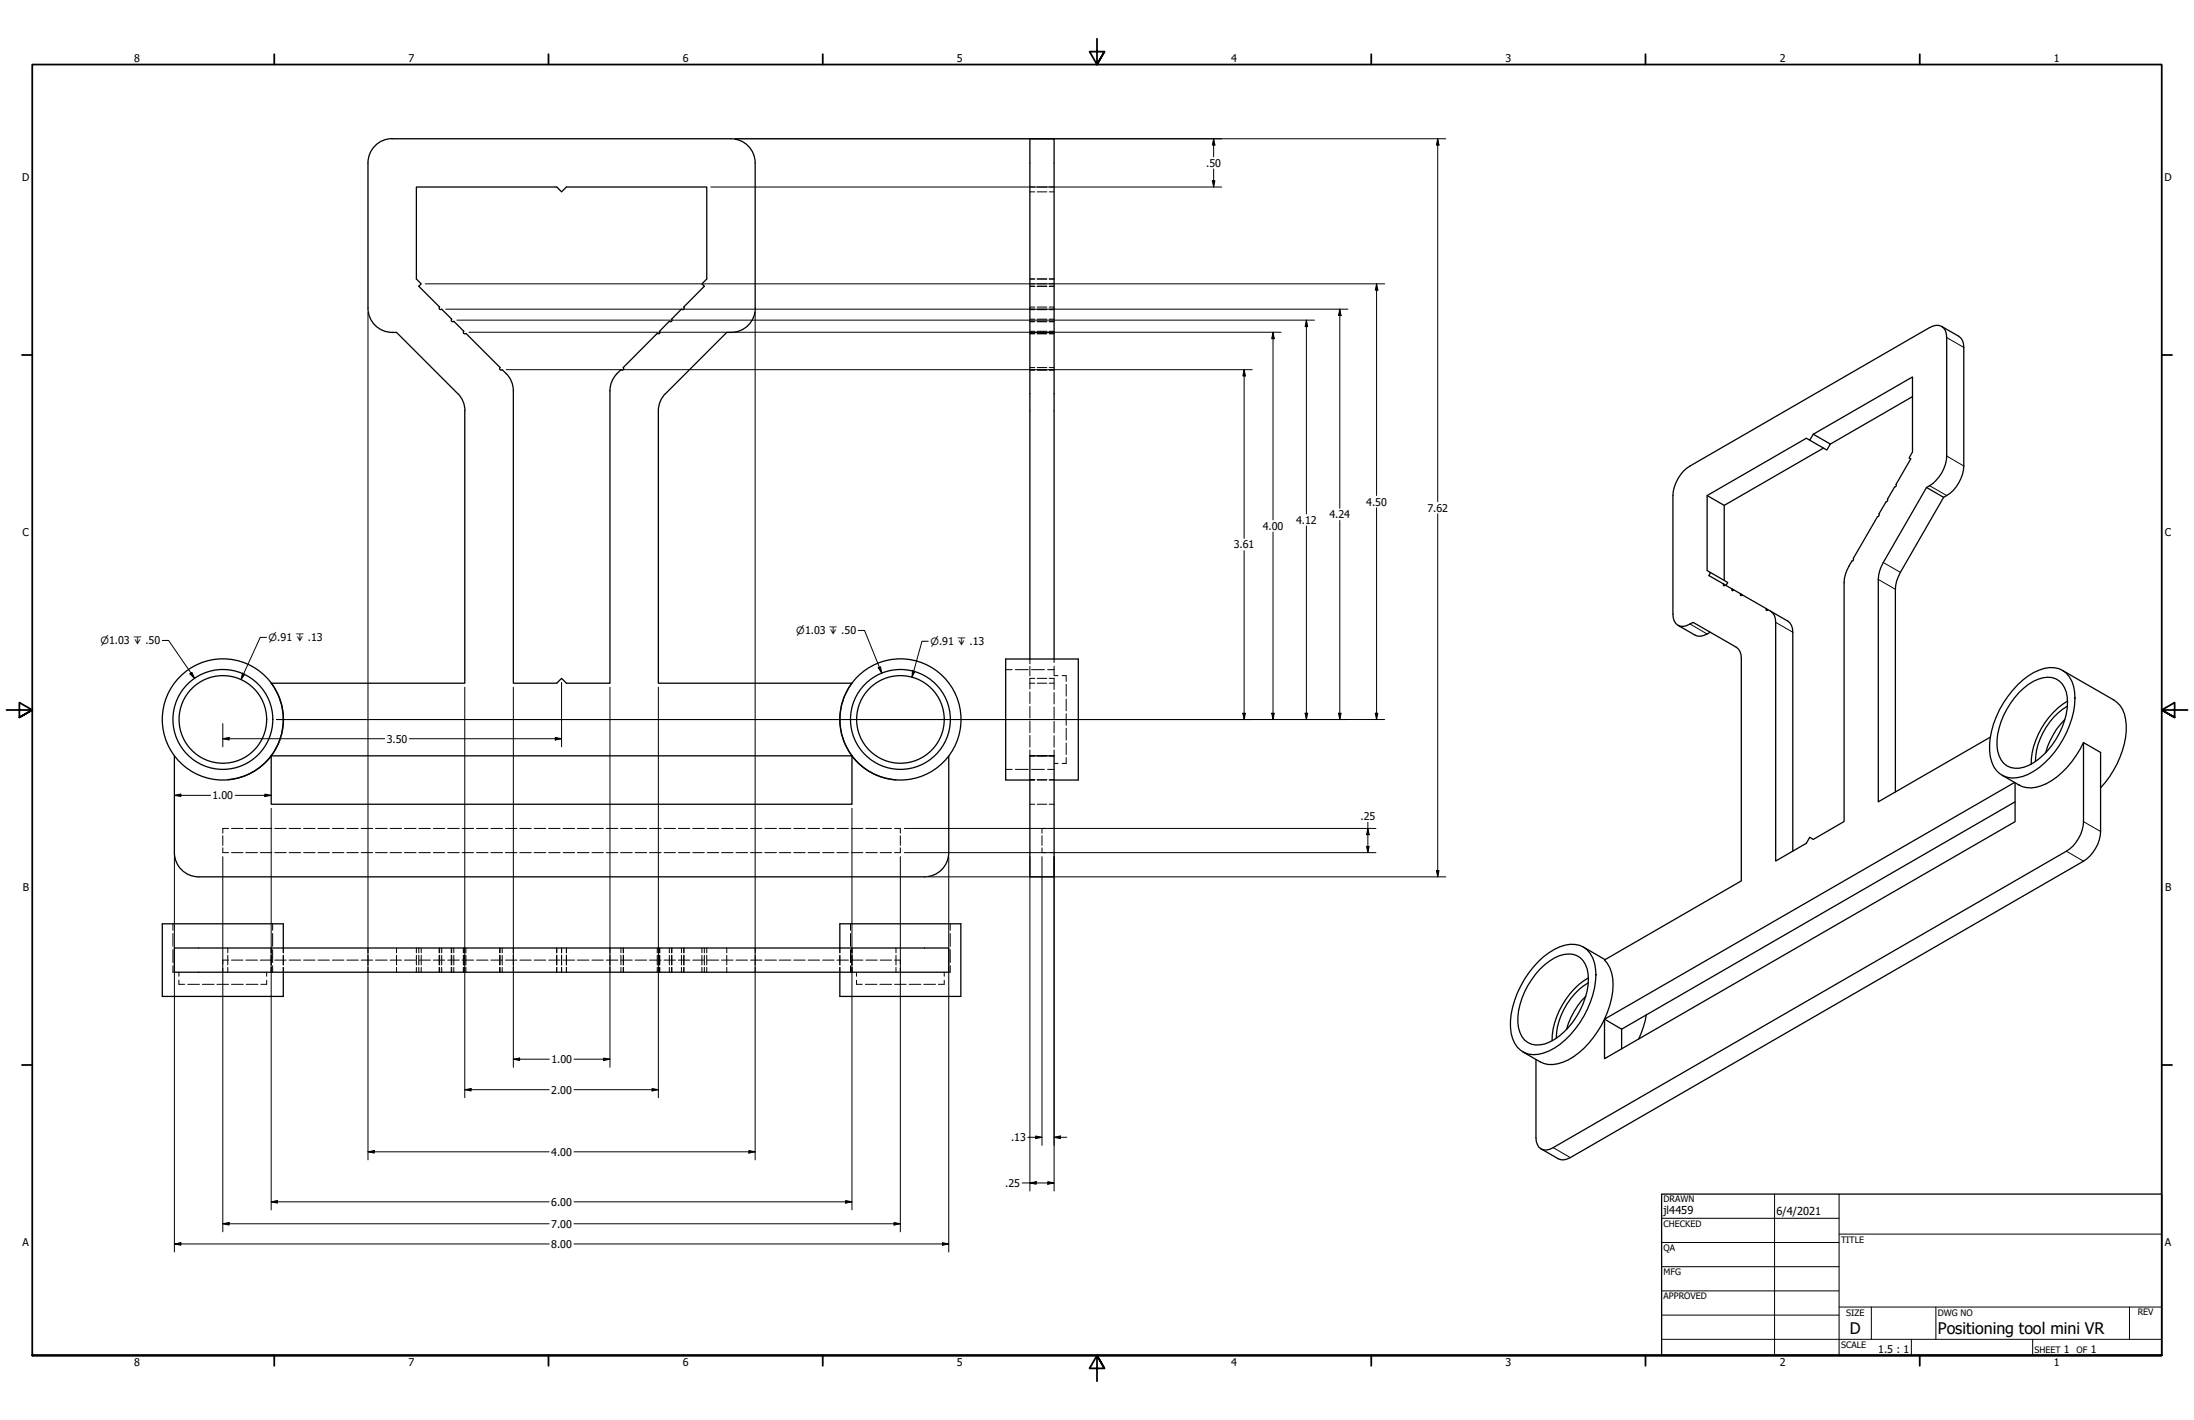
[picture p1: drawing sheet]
<svg xmlns="http://www.w3.org/2000/svg" width="864mm" height="559mm" viewBox="0 0 864 559" stroke-linecap="round" stroke-linejoin="round" font-family="sans-serif">
<!-- layer: Hidden (ANSI) -->
<g fill="none" stroke="#000" stroke-width=".39">
<path d="M405.4 73.6h1.9M405.4 75.5h1.9M408.2 73.6h3.9M408.2 75.5h3.9M413 73.6h1.9M413 75.5h1.9M405.4 112.6h1.9M405.4 109.8h1.9M405.4 111.7h1.9M408.2 112.6h3.9M408.2 109.8h3.9M408.2 111.7h3.9"/>
<path d="M413 112.6h1.9M413 109.8h1.9M413 111.7h1.9M405.4 131.2h1.9M405.4 130.4h1.9M405.4 131.4h1.9M405.4 126.4h1.9M405.4 125.6h1.9M405.4 126.6h1.9M405.4 121.7h1.9M405.4 120.8h1.9M405.4 121.9h1.9"/>
<path d="M408.2 131.2h3.9M408.2 130.4h3.9M408.2 131.4h3.9M408.2 126.4h3.9M408.2 125.6h3.9M408.2 126.6h3.9M408.2 121.7h3.9M408.2 120.8h3.9M408.2 121.9h3.9M413 131.2h1.9M413 130.4h1.9M413 131.4h1.9"/>
<path d="M413 126.4h1.9M413 125.6h1.9M413 126.6h1.9M413 121.7h1.9M413 120.8h1.9M413 121.9h1.9M405.4 144.7h1.9M405.4 145.5h1.9M405.4 145.7h1.9M408.2 144.7h3.9M408.2 145.5h3.9M408.2 145.7h3.9"/>
<path d="M413 144.7h1.9M413 145.5h1.9M413 145.7h1.9M405.4 259.3v1.9M414.9 259.3v1.4M395.9 263.5h2.5M399.7 263.5h5M405.4 262.2v3.8M405.4 272.3v4.6M405.4 278v4.6M405.4 268.9h1.9M406 263.5h5.1"/>
<path d="M407.3 267h-1.9v4.1M408.2 268.9h3.9M408.2 267h3.9M412.4 263.5h2.5M413 268.9h1.9M413 267h1.9M414.9 262.1v3.6M414.9 266.9v4.5M414.9 272.5v4.6M414.9 278.2v4.6M414.9 265.9h1.6M418.1 265.9h1.6v2.3"/>
<path d="M419.7 269.3v4.6M419.7 275.1v4.6M405.4 283.7v4.6M405.4 289.4v4.6M405.4 295.1v2.3h1.9M408.2 297.4h3.9M414.9 283.8v4.6M414.9 289.5v4.6M414.9 295.1v2.3h-1.9M419.7 280.9v4.5M419.7 286.6v4.6M419.7 292.4v4.5"/>
<path d="M419.7 298.1v2.3h-1.6M395.9 302.8h2.5M399.7 302.8h5M405.4 316.5h1.9M406 302.8h5.1M407.3 306.9h-1.9h1.9M408.2 316.5h3.9M408.2 306.9h3.9M412.4 302.8h2.5M413 316.5h1.9M413 306.9h1.9M414.9 300.4h1.6"/>
<path d="M87.7 328.9v3.8M87.7 333.6v1.9h2.3M90 326h-2.3v1.9M91.1 326h4.5M91.1 335.5h4.5M96.8 326h4.5M96.8 335.5h4.5M102.4 326h4.6M102.4 335.5h4.6M108.1 326h4.5M108.1 335.5h4.5M113.8 326h4.6"/>
<path d="M113.8 335.5h4.6M119.5 326h4.5M119.5 335.5h4.5M125.2 326h4.5M125.2 335.5h4.5M130.8 326h4.6M130.8 335.5h4.6M136.5 326h4.5M136.5 335.5h4.5M142.2 326h4.5M142.2 335.5h4.5M147.8 326h4.6"/>
<path d="M147.8 335.5h4.6M153.5 326h4.6M153.5 335.5h4.6M159.2 326h4.6M159.2 335.5h4.6M164.8 326h4.6M164.8 335.5h4.6M170.6 326h4.5M170.6 335.5h4.5M176.2 326h4.6M176.2 335.5h4.6M181.9 326h4.5"/>
<path d="M181.9 335.5h4.5M187.6 326h4.5M187.6 335.5h4.5M193.2 326h4.6M193.2 335.5h4.6M198.9 326h4.6M198.9 335.5h4.6M204.6 326h4.5M204.6 335.5h4.5M210.2 326h4.6M210.2 335.5h4.6M216 326h4.5"/>
<path d="M216 335.5h4.5M221.6 326h4.6M221.6 335.5h4.6M227.3 326h4.5M227.3 335.5h4.5M233 326h4.5M233 335.5h4.5M238.6 326h4.6M238.6 335.5h4.6M244.3 326h4.6M244.3 335.5h4.6M250 326h4.5"/>
<path d="M250 335.5h4.5M255.7 326h4.5M255.7 335.5h4.5M261.4 326h4.5M261.4 335.5h4.5M267 326h4.5M267 335.5h4.5M272.7 326h4.5M272.7 335.5h4.5M278.4 326h4.5M278.4 335.5h4.5M284 326h4.5"/>
<path d="M284 335.5h4.5M289.7 326h4.6M289.7 335.5h4.6M295.4 326h4.5M295.4 335.5h4.5M301.1 326h4.5M301.1 335.5h4.5M306.7 326h4.6M306.7 335.5h4.6M312.4 326h4.5M312.4 335.5h4.5M318.1 326h4.5"/>
<path d="M318.1 335.5h4.5M323.8 326h4.5M323.8 335.5h4.5M329.4 326h4.5M329.4 335.5h4.5M335.1 326h4.6M335.1 335.5h4.6M340.8 326h4.5M340.8 335.5h4.5M346.5 326h4.5M346.5 335.5h4.5M352.1 326h2.3v1.9"/>
<path d="M354.4 328.9v3.8M354.4 333.6v1.9h-2.3M410.1 333.6v1.9h1.6M410.1 328.9v3.8M411.7 326h-1.6v1.9M413.3 326h1.6M413.3 335.5h1.6M68.1 363.5v2.6M68.1 367.3v5.1M68.1 373.7v5.1M89.7 373.1v1.9M89.7 375.9v3.8"/>
<path d="M90 377.8h-2.3v1.6M91.1 377.8h4.5M96.8 377.8h4.5M102.4 377.8h4.6M106.7 373.1v1.9M106.7 375.9v3.8M107.3 363.5v2.6M107.3 367.3v5.1M107.3 373.7v5.1M108.1 377.8h4.5M111.5 373.1v1.9M111.5 375.9v3.8"/>
<path d="M113.8 377.8h4.6M119.5 377.8h4.5M125.2 377.8h4.5M130.8 377.8h4.6M136.5 377.8h4.5M142.2 377.8h4.5M144.8 373.1v1.9M144.8 375.9v3.8M147.8 377.8h4.6M153.5 377.8h4.6M156.1 373.1v1.9M156.1 375.9v3.8"/>
<path d="M159.2 377.8h4.6M163.9 373.1v1.9M163.9 375.9v3.8M164.8 377.8h4.6M164.8 373.1v1.9M164.8 375.9v3.8M165.8 373.1v1.9M165.8 375.9v3.8M170.6 377.8h4.5M172.8 373.1v1.9M172.8 375.9v3.8M173 373.1v1.9"/>
<path d="M173 375.9v3.8M173.9 373.1v1.9M173.9 375.9v3.8M176.2 377.8h4.6M177.6 373.1v1.9M177.6 375.9v3.8M177.8 373.1v1.9M177.8 375.9v3.8M178.6 373.1v1.9M178.6 375.9v3.8M181.9 377.8h4.5M182.4 373.1v1.9"/>
<path d="M182.4 375.9v3.8M182.6 373.1v1.9M182.6 375.9v3.8M182.9 373.1v1.9M182.9 375.9v3.8M183.4 373.1v1.9M183.4 375.9v3.8M187.6 377.8h4.5M193.2 377.8h4.6M196.7 373.1v1.9M196.7 375.9v3.8M196.8 373.1v1.9"/>
<path d="M196.8 375.9v3.8M197.7 373.1v1.9M197.7 375.9v3.8M198.9 377.8h4.6M202.1 373.1v1.9M202.1 375.9v3.8M204.6 377.8h4.5M210.2 377.8h4.6M216 377.8h4.5M219.1 373.1v1.9M219.1 375.9v3.8M221 373.1v1.9"/>
<path d="M221 375.9v3.8M221.6 377.8h4.6M222.9 373.1v1.9M222.9 375.9v3.8M227.3 377.8h4.5M233 377.8h4.5M238.6 377.8h4.6M240.1 373.1v1.9M240.1 375.9v3.8M244.3 377.8h4.6M244.4 373.1v1.9M244.4 375.9v3.8"/>
<path d="M245.3 373.1v1.9M245.3 375.9v3.8M245.4 373.1v1.9M245.4 375.9v3.8M250 377.8h4.5M255.7 377.8h4.5M258.7 373.1v1.9M258.7 375.9v3.8M259.1 373.1v1.9M259.1 375.9v3.8M259.6 373.1v1.9M259.6 375.9v3.8"/>
<path d="M259.7 373.1v1.9M259.7 375.9v3.8M261.4 377.8h4.5M263.5 373.1v1.9M263.5 375.9v3.8M264.4 373.1v1.9M264.4 375.9v3.8M264.5 373.1v1.9M264.5 375.9v3.8M267 377.8h4.5M268.2 373.1v1.9M268.2 375.9v3.8"/>
<path d="M269.1 373.1v1.9M269.1 375.9v3.8M269.2 373.1v1.9M269.2 375.9v3.8M272.7 377.8h4.5M276.3 373.1v1.9M276.3 375.9v3.8M277.2 373.1v1.9M277.2 375.9v3.8M278.2 373.1v1.9M278.2 375.9v3.8M278.4 377.8h4.5"/>
<path d="M284 377.8h4.5M286.1 373.1v1.9M286.1 375.9v3.8M289.7 377.8h4.6M295.4 377.8h4.5M297.2 373.1v1.9M297.2 375.9v3.8M301.1 377.8h4.5M306.7 377.8h4.6M312.4 377.8h4.5M318.1 377.8h4.5M323.8 377.8h4.5"/>
<path d="M329.4 377.8h4.5M330.6 373.1v1.9M330.6 375.9v3.8M334.8 363.5v2.6M334.8 367.3v5.1M334.8 373.7v5.1M335.1 377.8h4.6M335.3 373.1v1.9M335.3 375.9v3.8M340.8 377.8h4.5M346.5 377.8h4.5M352.1 377.8h2.3v1.6"/>
<path d="M352.7 373.1v1.9M352.7 375.9v3.8M374 363.5v2.6M374 367.3v5.1M374 373.7v5.1M68.1 380l.2 2.6M68.5 382.6h.1M70.4 385.8v1.5h2.3M70.4 382.6v1.6M73.9 387.3h4.6M79.6 387.3h4.7M85.4 387.3h4.6"/>
<path d="M87.7 381v1.6M89.7 380.7v1.9M91.1 387.3h4.7M96.9 387.3h4.6M105 385.8v1.5h-2.3M105 382.6v1.6M106.7 380.7v1.9M107.3 380v2.6M111.5 380.7v1.9M144.8 380.7v1.9M156.1 380.7v1.9M163.9 380.7v1.9"/>
<path d="M164.8 380.7v1.9M165.8 380.7v1.9M172.8 380.7v1.9M173 380.7v1.9M173.9 380.7v1.9M177.6 380.7v1.9M177.8 380.7v1.9M178.6 380.7v1.9M182.4 380.7v1.9M182.6 380.7v1.9M182.9 380.7v1.9M183.4 380.7v1.9"/>
<path d="M196.7 380.7v1.9M196.8 380.7v1.9M197.7 380.7v1.9M202.1 380.7v1.9M219.1 380.7v1.9M221 380.7v1.9M222.9 380.7v1.9M240.1 380.7v1.9M244.4 380.7v1.9M245.3 380.7v1.9M245.4 380.7v1.9M258.7 380.7v1.9"/>
<path d="M259.1 380.7v1.9M259.6 380.7v1.9M259.7 380.7v1.9M263.5 380.7v1.9M264.4 380.7v1.9M264.5 380.7v1.9M268.2 380.7v1.9M269.1 380.7v1.9M269.2 380.7v1.9M276.3 380.7v1.9M277.2 380.7v1.9M278.2 380.7v1.9"/>
<path d="M286.1 380.7v1.9M297.2 380.7v1.9M330.6 380.7v1.9M334.8 380v2.6M335.3 380.7v1.9M337.1 385.8v1.5h2.3M337.1 382.6v1.6M340.6 387.3h4.6M346.3 387.3h4.7M352.1 387.3h4.6M352.7 380.7v1.9M354.4 381v1.6"/>
<path d="M357.8 387.3h4.7M363.6 387.3h4.6M371.7 385.8v1.5h-2.3M371.7 382.6v1.6M373.4 382.6h.2M374 380l-.2 2.6"/>
</g>
<!-- layer: Visible (ANSI) -->
<g fill="none" stroke="#000" stroke-width=".51">
<path d="M154.4 54.6h133.4a9.5 9.5 0 0 1 9.4 9.5M154.4 54.5a9.6 9.6 0 0 0-9.6 9.6M144.8 64.1v57.2M297.2 64.1v57.2M144.8 121.3a9.8 9.8 0 0 0 11.3 9.5l24 24.1a9.3 9.3 0 0 1 2.9 6.7M173.9 121.7l3.9 3.9a.59 .59 0 0 0 0 .8 .59 .59 0 0 0 .8 0l3.9 4a.59 .59 0 0 0 0 .8 .59 .59 0 0 0 .9 0l13.4 13.4a.6 .6 0 0 0 0 .9 .6 .6 0 0 0 .9 0M263.5 126.4l-3.9 4a.62 .62 0 0 1 0 .8 .62 .62 0 0 1-.9 0l-13.4 13.4a.6 .6 0 0 1 0 .9 .6 .6 0 0 1-.8 0M264.4 125.6a.6 .6 0 0 1 0 .8 .6 .6 0 0 1-.9 0M268.2 121.7l-3.8 3.9M268.3 121.7a.59 .59 0 0 0 .8 0 .59 .59 0 0 0 0-.9l8.1-8.2-.9-.9 1.9-1.9v-36.2h-55.3l-1.9 1.9-1.9-1.9h-55.2v36.2l1.9 1.9-1 .9 8.2 8.2a.59 .59 0 0 0 0 .9 .59 .59 0 0 0 .9 0M297.3 121.3a9.8 9.8 0 0 1-11.2 9.5l-24.2 24.1M405.4 130.8h9.5v-76.2h-9.5v204.7"/>
<path d="M414.9 130.8v128.5M764.3 128.5l6.7 3.8a4.9 4.9 0 0 1 2 4.4v46.7a14.8 14.8 0 0 1-8 12.3l-6.7-3.9M197.7 145.5l1.6 1.6M199.3 147a9.6 9.6 0 0 1 2.8 6.8v115.1h17l1.9-1.9 1.9 1.9h17.2v-115.2M244.4 145.5a10.5 10.5 0 0 0-4.3 8.3M261.9 154.9a9.6 9.6 0 0 0-2.8 6.8v107.2l76.3-.1a23.8 23.8 0 0 0-.1 28.6M752.8 156.1l-32.3 18.7M182.9 161.6v107.3h-76.2a23.8 23.8 0 0 1-17.1 37.9M713.7 170.9l39.1-22.6v29.6l-1.3 2.3 .6 .4-5.8 10v.7l-.6 .3-2.8 4.9a.7 .7 0 0 1-.5 1l-2.8 4.7a.73 .73 0 0 1-.6 1.1l-9.5 16.5 .1 .2a17 17 0 0 0-3.7 9.3v94l-12.2 7-1.4-.8-1.3 2.4-12.1 6.9v-93.9a4.7 4.7 0 0 0-1.9-4.4M713.7 170.9l-1.4 2.3-1.3-.7-39 22.5v29.5l1.3 .8-.6 1.2 5.7 3.3M713.7 170.9l6.8 3.9-1.4 2.3-6.8-3.9M717.7 176.3l-39 22.6-6.7-3.9"/>
<path d="M678.7 198.9v29.5M765 195.7l-17 29.5a13.7 13.7 0 0 0-1.9 6.7v79.8M673.3 225.3l6.8 3.9-.7 1.2M678.4 229.8v.7l.6-.3M678.4 229.8l.6 .4M679 230.2l2.8 1.6M681.8 231.8v.7l.6-.4M681.8 231.8l.6 .3M682.4 232.1l2.8 1.6M685.2 233.7v.7l.5-.3M685.2 233.7l.5 .4M685.7 234.1l9.6 5.4"/>
<path d="M695.3 239.5v.7l.5-.3M695.3 239.5l.5 .4M695.8 239.9l1.2 .6M660.5 246.1l6.7 3.8a5.4 5.4 0 0 0 6-1.1M697 240.5l6.7 3.9a4.9 4.9 0 0 1 2 4.4v86.2M794.1 269.6a19.3 19.3 0 0 1 14.6-6.8 8.9 8.9 0 0 1 7.5 7.3 29.8 29.8 0 0 1-4.2 20.9 31 31 0 0 1-15.8 14.6 9.2 9.2 0 0 1-12.8-7.9 34.5 34.5 0 0 1 10.7-28.1zM794.7 272.5a16 16 0 0 1 13-5.9 8 8 0 0 1 6 7.7 29.6 29.6 0 0 1-15.3 26.9 8.1 8.1 0 0 1-10.7-2.2 16.1 16.1 0 0 1-.8-12.5 33.7 33.7 0 0 1 7.8-14zM811.8 263.8l20.2 11.7a11.2 11.2 0 0 1 4.9 9.8 36.6 36.6 0 0 1-10.1 24.7M813.8 277.9a26.7 26.7 0 0 0-12.6 21.8M813.8 275.9a30.5 30.5 0 0 0-14.3 24.8M68.6 297.4v38.1M106.7 297.4h228.6v19.1h-228.6z"/>
<path d="M335.3 297.4a23.8 23.8 0 0 0 17.3 9.5M373.4 297.4v38.1M405.4 297.4h9.5v47.7h-9.5zM783.5 290.1l-44.2 25.4v-87.5a13.7 13.7 0 0 1 2-6.6l17-29.6a14.8 14.8 0 0 0 8-12.3v-46.7a4.1 4.1 0 0 0-2-4.3 4.1 4.1 0 0 0-4.8 .4l-94.3 54.5a14.8 14.8 0 0 0-6.7 11.6v46.7a4.1 4.1 0 0 0 2 4.4 4.1 4.1 0 0 0 4.7-.5l1.2-.7 17.1 9.8a4.9 4.9 0 0 1 1.9 4.4v87.5l-53.8 31.2a14.9 14.9 0 0 1 3.2 12.3 36.8 36.8 0 0 1-3.2 11M812.7 283.1a29.8 29.8 0 0 0-7.5 13.1M820.1 292.2a33 33 0 0 1-16.7 17 10.1 10.1 0 0 1-8.9-.4M820.1 292.2l6.7 3.9v31.1a15.1 15.1 0 0 1-6.7 11.7l-202 116.6a4.7 4.7 0 0 1-4.8 .5l-6.7-3.9M820.1 292.2v31.1a14.8 14.8 0 0 1-6.7 11.7l-202 116.6a4.1 4.1 0 0 1-4.8 .5 4.1 4.1 0 0 1-2-4.4v-30.8M405.4 307h-9.5v-47.7h28.5v47.7h-9.5M788 305.1l7 4M793 307.9l-161.4 93.2M793.2 308v15.3l-161.6 93.3v-15.5"/>
<path d="M793.2 315.5l-154.9 89.5M68.6 335.5a9.6 9.6 0 0 0 9.6 9.6M373.4 335.5a9.6 9.6 0 0 1-9.5 9.6h-285.7M68.6 373.1h304.8v9.5h-304.8zM111.5 373.1v-9.6h-47.6v28.6h47.6v-9.5M330.6 373.1v-9.6h47.6v28.6h-47.6v-9.5M605.5 378.4a19.6 19.6 0 0 1 14.6-6.7 8.9 8.9 0 0 1 7.5 7.3 30 30 0 0 1-4.2 20.9 30.5 30.5 0 0 1-15.8 14.5 9.2 9.2 0 0 1-12.8-7.8 33 33 0 0 1 6.9-23.7zM623.3 372.7l8.5 4.9M606.1 381.4a16 16 0 0 1 13-5.9 8 8 0 0 1 6 7.7 29.5 29.5 0 0 1-15.2 26.9 8 8 0 0 1-10.8-2.2 17.4 17.4 0 0 1 0-15 33.5 33.5 0 0 1 7-11.5zM624.2 392a29.4 29.4 0 0 0-7.6 13.1M625.2 386.8a27 27 0 0 0-12.6 21.8M625.2 384.8a30.5 30.5 0 0 0-14.3 24.8"/>
<path d="M648 399.4a37.5 37.5 0 0 1-3 9.5M631.6 401.1a34.1 34.1 0 0 1-16.3 16.9 10.7 10.7 0 0 1-9.1-.2l-6.8-3.8M631.6 401.1l6.7 3.9M638.3 405v7.8"/>
<circle cx="87.7" cy="283.1" r="23.8"/>
<circle cx="87.7" cy="283.1" r="19.7"/>
<circle cx="87.7" cy="283.1" r="17.2"/>
<circle cx="354.4" cy="283.1" r="23.8"/>
<circle cx="354.4" cy="283.1" r="19.7"/>
<circle cx="354.4" cy="283.1" r="17.2"/>
</g>
<!-- layer: Visible Narrow (ANSI) -->
<path d="M766.3 132.8l6.7 3.9M766.3 179.5l6.7 3.9M759.5 191.1l6.8 3.9M739.3 228l6.8 3.9M741.3 221.4l6.7 3.8M665.2 245.6l6.8 3.9M698.9 244.9l6.8 3.9M813.4 335l6.7 3.9M820.1 323.3l6.7 3.9M611.4 451.6l6.7 3.9" fill="none" stroke="#000" stroke-width=".39"/>
<!-- layer: Hidden (ANSI) -->
<circle cx="405.4" cy="297.4" r=".19" fill="#000"/>
<!-- layer: Border (ANSI) -->
<g fill="none" stroke="#000" stroke-width=".7">
<path d="M431.8 15.2v10.2l-2.9-5.1h5.8l-2.9 5.1 2.9-5.1M107.9 21.3v4.1M215.9 21.3v4.1M323.8 21.3v4.1M539.8 21.3v4.1M647.7 21.3v4.1M755.6 21.3v4.1M8.6 139.7h4.1M850.9 139.7h4.1M2.5 279.4h10.2l-5.1-2.9v5.8l5.1-2.9-5.1 2.9M861.1 279.4h-10.2l5.1-2.9v5.8l-5.1-2.9 5.1 2.9M8.6 419.1h4.1"/>
<path d="M850.9 419.1h4.1M12.7 533.4v-508h838.2v508h-838.2h838.2M107.9 533.4v4.1M215.9 533.4v4.1M323.8 533.4v4.1M434.7 538.5l-2.9-5.1 2.9 5.1h-5.8l2.9-5.1v10.2M539.8 533.4v4.1M647.7 533.4v4.1M755.6 533.4v4.1"/>
</g>
<!-- layer: Title (ANSI) -->
<g fill="none" stroke="#000" stroke-width=".39">
<path d="M654 479.4h69.9M698.5 469.9v63.5M723.9 469.9v63.5M654 488.9h69.9M654 498.5h69.9M723.9 485.6h127M654 508h69.9M654 517.5h69.9M723.9 514.3h127M736.6 514.3v12.7M762 514.3v12.7M838.2 514.3v12.7"/>
<path d="M654 527h196.9M752.3 527v6.4M800.1 527v6.4"/>
</g>
<path d="M654 469.9h196.9v63.5h-196.9z" fill="none" stroke="#000" stroke-width=".51"/>
<!-- layer: Dimension (ANSI) -->
<g fill="none" stroke="#000" stroke-width=".39">
<path d="M289.3 54.6h279.8M477.7 54.6l.5 2.5h-1zM477.7 54.6v7.1M565.9 54.6l.5 2.5h-1zM565.9 54.6v142.8M279.8 73.6h201.1M477.2 71.1h1l-.5 2.5zM477.7 66.5v7.1M167.4 111.7h377.6M541.8 111.7l.6 2.5h-1.1zM541.8 111.7v83.3M144.8 122.9v333.5"/>
<path d="M175.5 121.7h355M179.8 126h337.6M184.6 130.7h319.7M297.2 122.9v333.5M501.1 130.7l.5 2.6h-1zM501.1 130.7v73.9M514.2 126l.5 2.5h-1zM514.2 126v76.2M527.4 121.7l.5 2.4h-1zM527.4 121.7v78.3M199.3 145.5h293.6M489.7 145.5l.5 2.5h-1z"/>
<path d="M489.7 145.5v66.4M541.8 199.8v83.3M489.7 216.7v66.4M501.1 209.4v73.7M514.2 206.9v76.2M527.4 204.8v78.3M565.9 202.2v142.9M182.9 270.4v161.6M202.1 270.4v149.6M221 268.5v25.4M240.1 270.4v149.6M259.1 270.4v161.6"/>
<path d="M87.7 290.7l2.5-.5v1zM87.7 290.7h63.7M87.7 284.7v9.2M108.9 283.1h436.1M161.1 290.7h59.9M218.6 290.2l2.4 .5-2.4 .5zM489.2 280.7h1l-.5 2.4zM500.6 280.7h1l-.5 2.4zM513.7 280.7h1l-.5 2.4zM526.9 280.7h1l-.5 2.4zM541.3 280.7h1.1l-.6 2.4zM68.6 313l2.6-.5v.9z"/>
<path d="M68.6 313h14.3M92.6 313h14.1M104.3 312.5l2.4 .5-2.4 .4zM106.7 318.1v158M335.3 318.1v158M68.6 337.1v155.6M87.7 337.1v147.7M354.4 337.1v147.7M356 335.5h185.6M356 326h185.6M373.4 337.1v155.6M405.4 337.1v131.6"/>
<path d="M410.1 337.1v113.6M414.9 337.1v131.6M537.9 333.1h1l-.5 2.4zM538.4 326l.5 2.5h-1zM538.4 323.6v11.9M365.5 345.1h203.6M565.4 342.6h1l-.5 2.5zM202.1 416.8l2.4-.4v.9zM202.1 416.8h14.1M225.9 416.8h14.2M237.6 416.4l2.5 .4-2.5 .5zM182.9 428.8l2.5-.4v.9z"/>
<path d="M182.9 428.8h33.3M225.9 428.8h33.2M256.7 428.4l2.4 .4-2.4 .5zM144.8 453.3l2.5-.5v1zM144.8 453.3h71.4M225.9 453.3h71.3M294.8 452.8l2.4 .5-2.4 .5zM404.6 447.5h5.5M407.7 447l2.4 .5-2.4 .6zM414.9 447.5l2.5-.5v1.1zM414.9 447.5h5M106.7 472.9l2.5-.5v1.1z"/>
<path d="M106.7 472.9h109.5M225.9 472.9h109.4M332.9 472.4l2.4 .5-2.4 .6zM402.3 465.5h12.6M405.4 465.5l2.5-.5v1zM412.4 465l2.5 .5-2.5 .5zM68.6 489.5l2.6-.5v1zM68.6 489.5h147.6M87.7 481.6l2.5-.5v1zM87.7 481.6h128.5M225.9 489.5h147.5M225.9 481.6h128.5"/>
<path d="M351.9 481.1l2.5 .5-2.5 .5zM371 489l2.4 .5-2.4 .5z"/>
</g>
<g fill="#000">
<path d="M477.7 54.6l.5 2.5h-1z" fill-rule="evenodd"/>
<path d="M565.9 54.6l.5 2.5h-1z" fill-rule="evenodd"/>
<path d="M477.2 71.1h1l-.5 2.5z" fill-rule="evenodd"/>
<path d="M541.8 111.7l.6 2.5h-1.1z" fill-rule="evenodd"/>
<path d="M501.1 130.7l.5 2.6h-1z" fill-rule="evenodd"/>
<path d="M514.2 126l.5 2.5h-1z" fill-rule="evenodd"/>
<path d="M527.4 121.7l.5 2.4h-1z" fill-rule="evenodd"/>
<path d="M489.7 145.5l.5 2.5h-1z" fill-rule="evenodd"/>
<path d="M87.7 290.7l2.5-.5v1z" fill-rule="evenodd"/>
<path d="M218.6 290.2l2.4 .5-2.4 .5z" fill-rule="evenodd"/>
<path d="M489.2 280.7h1l-.5 2.4z" fill-rule="evenodd"/>
<path d="M500.6 280.7h1l-.5 2.4z" fill-rule="evenodd"/>
<path d="M513.7 280.7h1l-.5 2.4z" fill-rule="evenodd"/>
<path d="M526.9 280.7h1l-.5 2.4z" fill-rule="evenodd"/>
<path d="M541.3 280.7h1.1l-.6 2.4z" fill-rule="evenodd"/>
<path d="M68.6 313l2.6-.5v.9z" fill-rule="evenodd"/>
<path d="M104.3 312.5l2.4 .5-2.4 .4z" fill-rule="evenodd"/>
<path d="M537.9 333.1h1l-.5 2.4z" fill-rule="evenodd"/>
<path d="M538.4 326l.5 2.5h-1z" fill-rule="evenodd"/>
<path d="M565.4 342.6h1l-.5 2.5z" fill-rule="evenodd"/>
<path d="M202.1 416.8l2.4-.4v.9z" fill-rule="evenodd"/>
<path d="M237.6 416.4l2.5 .4-2.5 .5z" fill-rule="evenodd"/>
<path d="M182.9 428.8l2.5-.4v.9z" fill-rule="evenodd"/>
<path d="M256.7 428.4l2.4 .4-2.4 .5z" fill-rule="evenodd"/>
<path d="M144.8 453.3l2.5-.5v1z" fill-rule="evenodd"/>
<path d="M294.8 452.8l2.4 .5-2.4 .5z" fill-rule="evenodd"/>
<path d="M407.7 447l2.4 .5-2.4 .6z" fill-rule="evenodd"/>
<path d="M414.9 447.5l2.5-.5v1.1z" fill-rule="evenodd"/>
<path d="M106.7 472.9l2.5-.5v1.1z" fill-rule="evenodd"/>
<path d="M332.9 472.4l2.4 .5-2.4 .6z" fill-rule="evenodd"/>
<path d="M405.4 465.5l2.5-.5v1z" fill-rule="evenodd"/>
<path d="M412.4 465l2.5 .5-2.5 .5z" fill-rule="evenodd"/>
<path d="M68.6 489.5l2.6-.5v1z" fill-rule="evenodd"/>
<path d="M87.7 481.6l2.5-.5v1z" fill-rule="evenodd"/>
<path d="M351.9 481.1l2.5 .5-2.5 .5z" fill-rule="evenodd"/>
<path d="M371 489l2.4 .5-2.4 .5z" fill-rule="evenodd"/>
</g>
<!-- layer: Symbol (ANSI) -->
<path d="M63.9 252h2.5l10.2 15M104.9 250.8h-2.5l-7.5 16.7M337.8 248.1h2.5l6.8 16.8M365.4 252.3h-2.5l-3.9 14.2M74.7 265.2l.9-.6 1 2.4zM95.4 264.9l.9 .5-1.4 2.1zM345.7 262.8l.9-.4 .5 2.5zM359.2 264l.9 .2-1.1 2.3z" fill="none" stroke="#000" stroke-width=".39"/>
<g fill="#000">
<path d="M74.7 265.2l.9-.6 1 2.4z" fill-rule="evenodd"/>
<path d="M95.4 264.9l.9 .5-1.4 2.1z" fill-rule="evenodd"/>
<path d="M345.7 262.8l.9-.4 .5 2.5z" fill-rule="evenodd"/>
<path d="M359.2 264l.9 .2-1.1 2.3z" fill-rule="evenodd"/>
</g>
<g font-size="6.3">
<text x="728.1" y="524.9">D</text>
<text x="762.8" y="525">Positioning tool mini VR</text>
</g>
<g font-size="4.3">
<text x="654.8" y="477.8">jl4459</text>
<text x="699.3" y="478">6/4/2021</text>
</g>
<g font-size="4.2">
<text x="52.8" y="24.4">8</text>
<text x="160.8" y="24.4">7</text>
<text x="268.7" y="24.4">6</text>
<text x="376.7" y="24.4">5</text>
<text x="484.6" y="24.4">4</text>
<text x="592.6" y="24.4">3</text>
<text x="700.5" y="24.4">2</text>
<text x="808.5" y="24.4">1</text>
<text x="474.8" y="65.6">.50</text>
<text x="8.8" y="71.4">D</text>
<text x="852" y="71.4">D</text>
<text x="523.3" y="204">4.24</text>
<text x="537.8" y="198.9">4.50</text>
<text x="561.8" y="201.4">7.62</text>
<text x="497" y="208.5">4.00</text>
<text x="510.2" y="206.1">4.12</text>
<text x="8.9" y="211.1">C</text>
<text x="485.6" y="215.8">3.61</text>
<text x="852.2" y="211.1">C</text>
<text x="152.2" y="292.2">3.50</text>
<text x="83.6" y="314.5">1.00</text>
<text x="535.5" y="322.8">.25</text>
<text x="9" y="350.8">B</text>
<text x="852.2" y="350.8">B</text>
<text x="217" y="418.3">1.00</text>
<text x="217" y="430.3">2.00</text>
<text x="398" y="449.1">.13</text>
<text x="217" y="454.8">4.00</text>
<text x="395.7" y="467">.25</text>
<text x="217" y="474.5">6.00</text>
<text x="217" y="483.1">7.00</text>
<text x="8.9" y="490.5">A</text>
<text x="217" y="491">8.00</text>
<text x="852.2" y="490.5">A</text>
<text x="739.3" y="532.6">1.5 : 1</text>
<text x="812.4" y="532.6">1</text>
<text x="823" y="532.6">1</text>
<text x="52.8" y="537.5">8</text>
<text x="160.8" y="537.5">7</text>
<text x="268.7" y="537.5">6</text>
<text x="376.7" y="537.5">5</text>
<text x="484.6" y="537.5">4</text>
<text x="592.6" y="537.5">3</text>
<text x="700.5" y="537.5">2</text>
<text x="808.5" y="537.5">1</text>
</g>
<g font-size="3.9">
<text x="313.4" y="249.6">⌀1.03 ↧ .50</text>
<text x="39.5" y="253.6">⌀1.03 ↧ .50</text>
<text x="105.7" y="252.3">⌀.91 ↧ .13</text>
<text x="366.2" y="253.9">⌀.91 ↧ .13</text>
</g>
<g font-size="3.5">
<text x="654.8" y="473.2">DRAWN</text>
<text x="654.8" y="482.8">CHECKED</text>
<text x="724.7" y="488.9">TITLE</text>
<text x="654.8" y="492.3">QA</text>
<text x="654.8" y="501.8">MFG</text>
<text x="654.8" y="511.4">APPROVED</text>
<text x="726.7" y="517.7">SIZE</text>
<text x="762.8" y="517.7">DWG NO</text>
<text x="841.4" y="517.7">REV</text>
<text x="724.7" y="530.4">SCALE</text>
<text x="800.9" y="532.6">SHEET</text>
<text x="817.4" y="532.6">OF</text>
</g>
</svg>
